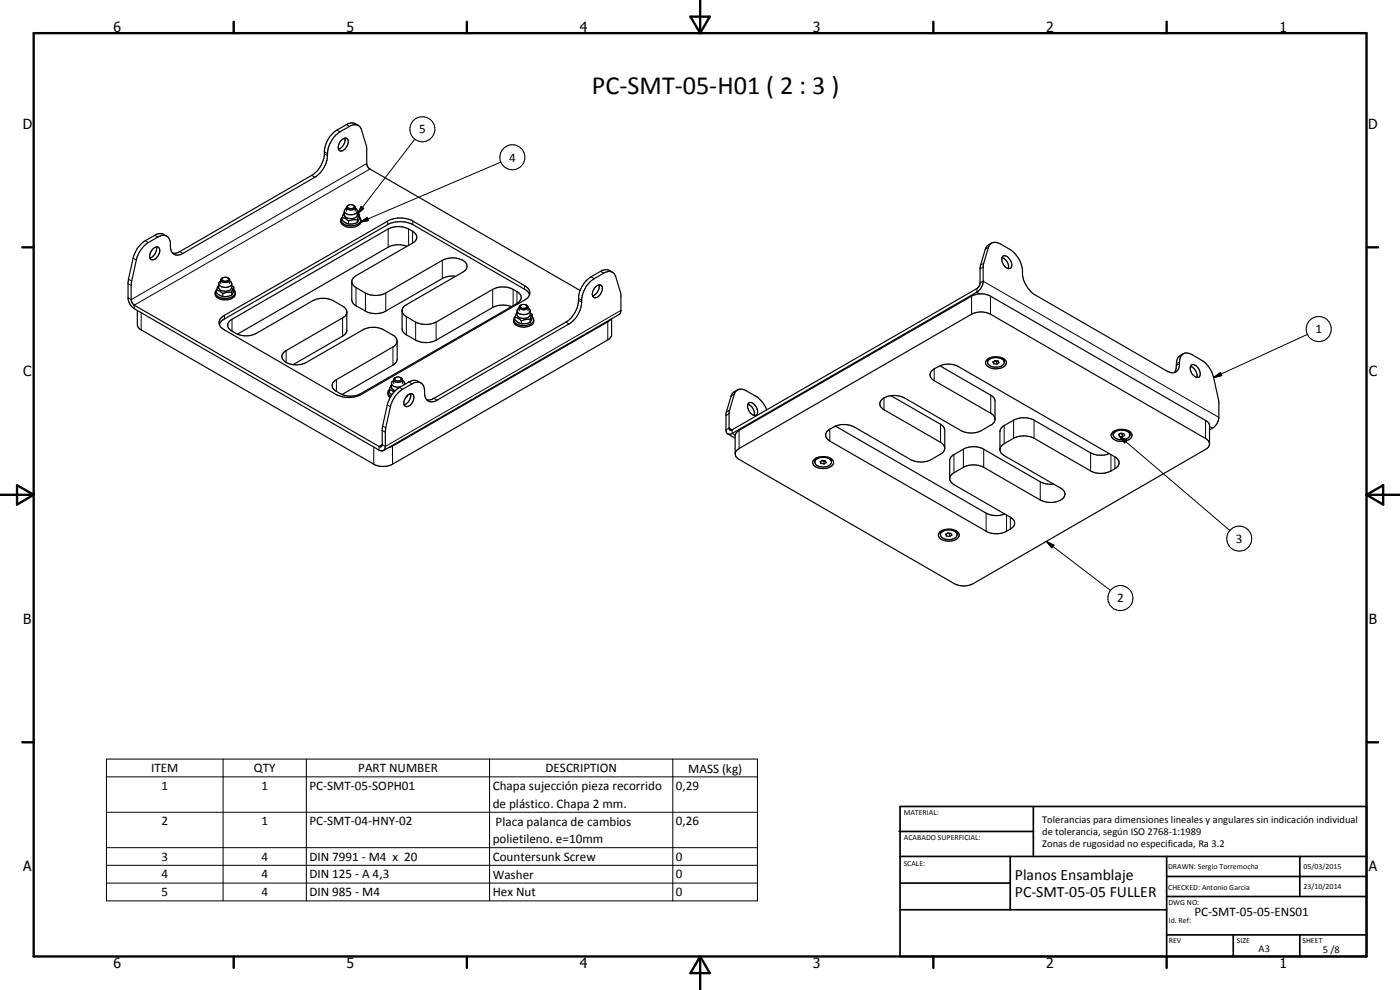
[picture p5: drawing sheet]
<svg xmlns="http://www.w3.org/2000/svg" width="420mm" height="297mm" viewBox="0 0 420 297" stroke-linecap="round" stroke-linejoin="round" font-family="sans-serif">
<g fill="none" stroke="#000" stroke-width=".35">
<path d="M107.6 37.6a2.89 2.89 0 0 0-3.6-.2l-2.9 1.6a8.5 8.5 0 0 0-3.8 8 8.4 8.4 0 0 1-3.8 5.6l-39.5 22.9-1.1 .4h-1.1M107.6 37.7l.9 1.3a19.1 19.1 0 0 1 1.6 10.3l.3 .7 .6 .7 63.1 36.5M107.6 37.7a2.66 2.66 0 0 0-2.7 .2l-2.8 1.6a8.9 8.9 0 0 0-3.9 8.1 8.6 8.6 0 0 1-3.7 5.6l-39.6 22.8a2.31 2.31 0 0 1-2.7 .3 2.31 2.31 0 0 1-1.1-2.5 2.45 2.45 0 0 0-2.2-3.2l-1.1 .3-3.3 1.9a8.5 8.5 0 0 0-3.6 5.2l-1.5 7.6v4.3l.1 .7 .6 .8 73.6 42.5a.59 .59 0 0 0 .7 .1 .59 .59 0 0 0 .3-.6 29.4 29.4 0 0 1 1.5-11.9 8.7 8.7 0 0 1 3.7-5.3l2.8-1.6a2.82 2.82 0 0 1 3.6 .3M102.3 42.2a1.17 1.17 0 0 1 1.1-.8 1.17 1.17 0 0 1 1.1 .9 3.1 3.1 0 0 1-2.2 3 1.6 1.6 0 0 1-.4-2.5zM103.5 41.4a2.98 2.98 0 0 1-2 3.3M45.9 74.7a1.15 1.15 0 0 1 1.7-.5 1.15 1.15 0 0 1 .2 1.7 2.23 2.23 0 0 1-2.5 2 2.2 2.2 0 0 1 .6-3.2zM46.9 74.1a3 3 0 0 1-1.9 3.3M50.1 70.9a2.93 2.93 0 0 0-3.7-.3l-2.8 1.6a8.3 8.3 0 0 0-3.6 5.3 29.3 29.3 0 0 0-1.4 12.9l.7 1.3 1 .9 73.4 42.4a1.17 1.17 0 0 0 1.4 .2 1.17 1.17 0 0 0 .5-1.3 31.3 31.3 0 0 1 1.6-11.9 8.4 8.4 0 0 1 3.6-5.2l2.8-1.6a2.25 2.25 0 0 1 2.5-.4 2.25 2.25 0 0 1 1.3 2.1v1a2.28 2.28 0 0 0 1.1 2.4 2.28 2.28 0 0 0 2.7-.2l39.6-22.9a8.7 8.7 0 0 0 3.9-8 8.2 8.2 0 0 1 3.6-5.6l2.9-1.6a2.59 2.59 0 0 1 2.6-.3M102.7 65.2l.8 .2 1.1 .9M102.7 65.2v.9l1 .7 .9 .4M102.7 65.2a1.51 1.51 0 0 0-.1 2 4.1 4.1 0 0 0 5.5 0l.2-1.2M103.3 63.8l-.6 1.4"/>
<path d="M104 62.2v1.1M104 62.5a.94 .94 0 0 0-.7 1.1 .94 .94 0 0 0 1 .7 2.27 2.27 0 0 0 3-.9M104.3 61.7l-.3 .6a1.54 1.54 0 0 0 2.6 0M104.6 66.3v.9M106.1 61.6l.5 .5v1.2M106.1 61.6a.58 .58 0 0 1 .2 .7 .58 .58 0 0 1-.7 .3 .84 .84 0 0 1-1.3-.8l.1-.1M106.1 61.6a1.42 1.42 0 0 0-1.7 .1M106.6 62.5l.7 .7v1.4a2.38 2.38 0 0 1-4-.1v-1.2M107.2 65.9l-2.6 .4M107.2 66.8l-1.3 .4h-1.3M107.2 65.9v.9M107.3 63.9l.6 .5"/>
<path d="M107.9 65.2a1.41 1.41 0 0 1 .2 1.5 1.41 1.41 0 0 1-1.2 .8 3.8 3.8 0 0 1-4.5-1.2l-.1-.2M107.9 64.4l-.7 1.5M107.9 64.4v.9l-.7 1.5M122.1 73.9a7 7 0 0 0-5.6 .3l-45.2 26M297.6 72.9l-1.2 .8-.7 1.1a20.8 20.8 0 0 0-1.6 10.6l-.9 1.2-73.5 42.3-.6 .1-.3-.4a18.8 18.8 0 0 1 1.7-10.6l.8-1M297.6 72.9a2.89 2.89 0 0 1 2.7 .3l2.8 1.6a8.8 8.8 0 0 1 3.8 8.1 8.7 8.7 0 0 0 3.7 5.6l39.6 22.8a2.25 2.25 0 0 0 2.5 .4 2.25 2.25 0 0 0 1.3-2.1 3.2 3.2 0 0 1 1.5-3.6l1.9 .2 3.2 1.9a8.4 8.4 0 0 1 3.6 5.2 31.1 31.1 0 0 1 1.6 12.2 4.5 4.5 0 0 1-1.6 2.8l-1.2 .7M297.6 72.9l-.9 1-1.6 5.4v5.4a4.5 4.5 0 0 1-1.9 2.9l-73.5 42.4a1.12 1.12 0 0 1-1.1 .2 1.12 1.12 0 0 1-.7-.9 19.7 19.7 0 0 1 1.6-10.8l.6-.8 1.2-.7M300.7 77.3a3 3 0 0 1 1.9 3.3M301 76.8a2.5 2.5 0 0 1 2.6 2.9 .85 .85 0 0 1-1.2 .8 2.69 2.69 0 0 1-1.4-3.7zM41.2 93.1v4.5l.9 1.2 70.1 40.5a6.1 6.1 0 0 0 5.6 0l64.9-37.5 .8-1.2v-5M65 87l1.2 .5 .7 .6M65 87v.9l1.9 1.1"/>
<path d="M65 87a1.79 1.79 0 0 0-.2 1.9 1.79 1.79 0 0 0 1.8 1 3.8 3.8 0 0 0 3.7-1l.3-1.1M65.6 85.6l-.6 1.4M66.2 84v1.1M66.2 84.2a.88 .88 0 0 0-.6 .8 .88 .88 0 0 0 .5 .9 2.69 2.69 0 0 0 3.4-.6M66.3 95.4l1-.8 49.1-28.3a8.1 8.1 0 0 1 7.5 0l33.5 19.4a2.3 2.3 0 0 1 1.6 2.2 2.3 2.3 0 0 1-1.6 2.1l-49 28.4a8.4 8.4 0 0 1-7.5 0l-33.6-19.4a2.2 2.2 0 0 1-1-3.6zM66.8 83.4l-.6 .6a1.59 1.59 0 0 0 2.5 .5l.2-.3M66.8 83.4l.7-.2 .9 .2M66.9 83.4a.57 .57 0 0 0-.2 .7 .57 .57 0 0 0 .7 .3 .85 .85 0 0 0 1.2-.8l-.2-.2M66.9 88.1v.9M68.4 83.4l.5 .5v1.2M68.9 84.2l.6 .8v1.4a2.35 2.35 0 0 1-3.9-.2v-1.1M69.5 87.7l-1.6 .1-1 .3"/>
<path d="M69.5 88.6l-1 .3-1.6 .1M69.5 87.7v.9M69.5 85.6l.7 .6M70.2 87a1.27 1.27 0 0 1 .3 1.3 1.27 1.27 0 0 1-1 .9 3.7 3.7 0 0 1-4.9-1.1v-.2M70.2 86.2l-.7 1.5M70.2 86.2l-.1 1.2-.6 1.2M104.1 93.9l-.4 .8-.9 .7-16.9 9.8a1.9 1.9 0 0 0-1.3 1.9 1.9 1.9 0 0 0 1.5 1.7 6.6 6.6 0 0 0 5.9-.1l17-9.8a6.8 6.8 0 0 1 6.1 0l3.2 1.9 .6 .7 .3 .9M105.6 84.5l.2 .8 .4 .6 3.5 2a6.7 6.7 0 0 0 6.1 0l16.9-9.8a6.2 6.2 0 0 1 7.2 .9 1.84 1.84 0 0 1-1 2.7l-16.9 9.7-1.1 1-.2 .6 .1 6.2 1.2 1.3 2.7 1.6a6.8 6.8 0 0 0 6.2 0l17-9.9a6.9 6.9 0 0 1 5.6-.2M105.6 84.5l.2-.8 .7-.8 17.3-10a1.88 1.88 0 0 0 1.3-1.7 1.88 1.88 0 0 0-1.3-1.8 7 7 0 0 0-7.3-.7l-46.9 27.1a1.87 1.87 0 0 0-1.3 1.8 1.87 1.87 0 0 0 1.3 1.8 6.9 6.9 0 0 0 7.3 .6l17-9.8a6.9 6.9 0 0 1 6.1 0l3.5 2.1 .5 .8 .1 6.3-.3 .5-1 .9-14.8 8.6M120.7 93.5l.9 1.3 3.1 1.8a6.9 6.9 0 0 0 6.2 0l17-9.8a6.9 6.9 0 0 1 8.4 1.9 1.91 1.91 0 0 1-1.2 2.4l-46.9 27a7.1 7.1 0 0 1-7.8-1.1 1.77 1.77 0 0 1 .6-3.1l17.3-10 .6-.7 .3-.8M136.8 82.9a6.6 6.6 0 0 0-4.1 .7l-16.9 9.7a6.5 6.5 0 0 1-6.1 0l-3.2-1.8-.7-.7-.2-.8v-5.5M154.2 96a2.32 2.32 0 0 0 2.8 2.2 2.98 2.98 0 0 0 3.2-1.8v-.4"/>
<path d="M154.5 95.2l1.5 .6 .5 .5M154.5 95.2a1.53 1.53 0 0 0 1 1.6l1 .4M154.6 95.1a1.37 1.37 0 0 0-.3 1.5 1.37 1.37 0 0 0 1.3 .9 3.5 3.5 0 0 0 4.6-1.4l-.4-1M155.2 93.7l-.7 1.5M155.8 92.2a1.54 1.54 0 0 0 2.7 0M155.8 92.2v1.1M155.8 92.4l-.5 .5-.1 .6a2.39 2.39 0 0 0 3.9-.2M156.2 91.7l.6-.3 1.3 .2a.57 .57 0 0 1 0 .7 .57 .57 0 0 1-.7 .2 .77 .77 0 0 1-.9 0 .77 .77 0 0 1-.3-.8zM156.4 91.5l-.6 .7M156.5 96.3v.9M157.9 91.5l.2 .1M158.1 91.6l.4 .5v1.2"/>
<path d="M158.5 92.4l.6 .7v1.3a2.28 2.28 0 0 1-3.2 .9l-.7-.7v-1.3M158.9 88.4l-.2-.6-.9-.8-33.9-19.6a8.4 8.4 0 0 0-7.5 0l-49.4 28.5-1.2 1.4M159.1 95.8l-1.6 .1-1 .4M159.1 96.7l-1 .4-1.6 .1M159.1 95.8v.9M159.1 93.9l.7 .5M159.8 94.4l-.7 1.4M159.8 94.4v.8l-.7 1.5M178.8 86a1.09 1.09 0 0 1 1-.6 1.09 1.09 0 0 1 1 .7 2.5 2.5 0 0 1-2.6 3.1 2.25 2.25 0 0 1 .6-3.2zM179.7 85.5a2.88 2.88 0 0 1-1.9 3.3M183.2 95.8l-.8 .8-64.6 37.3-1.3 .4M183.8 81.7l.5 .4 .5 .9a19.2 19.2 0 0 1 1.5 10.6l-.5 .8-70.7 40.8"/>
<path d="M183.8 81.7a2.84 2.84 0 0 0-3.2-.5l-3.2 1.9a8.4 8.4 0 0 0-3.8 7.5l-.5 2-.7 1.5-1 1.3-1.1 1-40.1 23.1-.7 .4-1.4 .1M116.4 117.8l.1 .9 .6 .6M116.9 116.9a1.24 1.24 0 0 0 .4 2.1M116.9 116.9v.9l.7 .6M116.9 116.9l1.4 .7M117.5 115.3l.7 .7 1 .2 1-.1M117.5 115.5l-.6 1.4M118.1 114.2l-.6 .5v1.7l.4 .5 .7 .3M118.5 113.4l-.4 .4v1.3M118.7 113.3l-.2 .1M119.2 102.4v5.4l-.4 1.1-.9 .7-15.3 8.8M120.2 113.3l.6 .7"/>
<path d="M120.2 113.3l.3 .4a1.08 1.08 0 0 1-1.1 .6 1.08 1.08 0 0 1-1-.8l.1-.1M120.2 113.3l-.9-.2-.8 .3M120.8 114a1.65 1.65 0 0 1-2.7 .1M120.8 114v1.1M120.8 114.2l.6 .9M121.4 115.1l-.1 .3M121.4 115.1v.3M122.2 118.7a1.08 1.08 0 0 1 1.5-.5 1.08 1.08 0 0 1 .5 1.4 2.18 2.18 0 0 1-2.6 2.3 2.2 2.2 0 0 1 .6-3.2zM122.4 118.5l-.7 .8M123.2 118.2a2.99 2.99 0 0 1-1.9 3.3M221.3 117l1.2-.2 1.5 .5a11.7 11.7 0 0 1 4.4 2.9l1.2 1.8 .5 1M267.4 118.7l15.5 9 .4 .5 .2 .9v5.4"/>
<path d="M282.1 109.8l15.2 8.8 1.1 .9 .2 .6-.1 6.3-.8 1-3.2 1.8a6.8 6.8 0 0 1-6.1 0l-17-9.8a5.7 5.7 0 0 0-7.2 1.1l-.1 1.2 .9 1 17.3 10 .8 .7 .4 1.1M296.1 108.1a4.2 4.2 0 0 1 5.9 .3 1.93 1.93 0 0 1-2.2 2.2 3.5 3.5 0 0 1-4-1.6zM296.9 107.4l-.5 .5v.8M298.2 109.1l-.2-.5 .7-.4 .9 .1 .2 .6-.6 .4M298.2 108.5v.6M298.2 109.1l1 .2M298.5 108.3l.7 .2M299.2 108.5v.8M299.3 108.3l-.1 .2M300.9 107.4l.2 .2M301.1 107.6a1.61 1.61 0 0 1 0 1.8 1.61 1.61 0 0 1-1.6 .8h-1.1a2.03 2.03 0 0 1-2-1.5M301.4 108.6a2.94 2.94 0 0 0-4.3-.9l-.6 .5-.1 .5"/>
<path d="M355.1 106.2l-1 .5a2.94 2.94 0 0 0-1.1 3l-.1 1.2-.5 .9M357.3 109.9a2.97 2.97 0 0 1 1.9 3.4M357.5 109.6a1.64 1.64 0 0 1 2.3 1.2 1.8 1.8 0 0 1-.2 2.4 2.62 2.62 0 0 1-2.1-3.6zM218.4 130.2l2.2 1.3M221.1 129.8l.7-.7 69.8-40.2a5.9 5.9 0 0 1 5.7 0l64.8 37.4 .5 .4 .4 .8v5.8l-.3 .9-.9 .6-69.8 40.3a6.2 6.2 0 0 1-5.6 0l-64.6-37.3a1.64 1.64 0 0 1-1.1-1.5l-.1-5.5zM224.4 121.3a2.88 2.88 0 0 1 1.9 3.3M224.6 121a1.67 1.67 0 0 1 2.4 1.2l.4 .9v.9a1.13 1.13 0 0 1-2 .1 2.54 2.54 0 0 1-.8-3.1zM244.2 138a4.3 4.3 0 0 1 5.9 .3 1.74 1.74 0 0 1-1.7 2.1 3.4 3.4 0 0 1-4.5-1.4zM244.5 138.4a3.2 3.2 0 0 1 5-.1v.3M245.1 137.4a1.6 1.6 0 0 0-.3 1.9 1.6 1.6 0 0 0 1.7 .8 2.68 2.68 0 0 0 3-1.3v-.9l-.5-.5M246.4 139.1l-.3-.6 .7-.4 .9 .2 .3 .5-.7 .4M246.4 138.4v.7"/>
<path d="M246.4 139.1l.9 .1M246.6 138.2l.7 .2M247.3 138.4v.8M247.5 138.2l-.2 .2M250.7 127.8l45.2 26.2a6.9 6.9 0 0 0 5.7 .2M283.5 134.5l-.2 .8-.7 .8-3.2 1.8a6.8 6.8 0 0 1-6.1 0l-16.9-9.8a6.8 6.8 0 0 0-8.5 1.9 1.9 1.9 0 0 0 1.1 2.3l46.9 27.1a6.5 6.5 0 0 0 5.8 .2l1.5-.9a1.87 1.87 0 0 0 1.3-1.7 1.87 1.87 0 0 0-1.3-1.8l-16.9-9.8-.9-.7-.4-.8v-6l1-1.3 3.1-1.8a6.3 6.3 0 0 1 6.1 0l17 9.8a6.7 6.7 0 0 0 4 .6M298.6 125.5l-.4-.8-.9-.7-16.9-9.8a1.88 1.88 0 0 1-1.3-1.8 1.88 1.88 0 0 1 1.3-1.7 7.1 7.1 0 0 1 7.3-.7l46.9 27.1a1.87 1.87 0 0 1 1.3 1.8 1.87 1.87 0 0 1-1.3 1.7 6.9 6.9 0 0 1-7.3 .7l-17-9.8a6.9 6.9 0 0 0-6.1 0l-3.2 1.8-.5 .5-.4 1.1M300.1 134.9l.4 1.1 .9 .7 16.9 9.8a1.9 1.9 0 0 1 1.3 1.9 1.9 1.9 0 0 1-1.4 1.7 6.8 6.8 0 0 1-6-.1l-17-9.8a6.7 6.7 0 0 0-6.1 0l-3.1 1.9-1 1.2M300.1 134.9l.1-6 .8-1 3.2-1.8a6.8 6.8 0 0 1 6.1 0l17 9.8a6.6 6.6 0 0 0 5.6 .2M334 129.6a4.2 4.2 0 0 1 5.6 .6 1.9 1.9 0 0 1-2 2.1 3.3 3.3 0 0 1-4.1-1.5zM334.6 129.2l-.4 .5-.1 .8M335.9 130.9l-.2-.6 .7-.3 .9 .1 .2 .5-.7 .5"/>
<path d="M335.9 130.2v.7M335.9 130.9l.9 .2M336.2 130.1l.6 .1M336.8 130.2v.9M337 130.1l-.2 .1M338.6 129.2a1.47 1.47 0 0 1 .4 1.7 1.47 1.47 0 0 1-1.4 .9 2.77 2.77 0 0 1-3.5-1.3 2.97 2.97 0 0 1 4.9-.5l.1 .4M363 133.1l-.3-.9-.9-.6-64.5-37.3a6.2 6.2 0 0 0-5.7 0l-69.8 40.3a1.65 1.65 0 0 0-1.1 1.5M281.9 159.8a4.2 4.2 0 0 1 5.9 .3 2.18 2.18 0 0 1-2.5 2.2 3.1 3.1 0 0 1-3.7-1.6zM282.5 159.8a3.1 3.1 0 0 1 4.8 .6 2.5 2.5 0 0 1-3.4 1.4 1.35 1.35 0 0 1-1.3-.6 1.35 1.35 0 0 1-.1-1.4zM282.8 159.2l-.5 .7-.1 .5M286.7 159.2l.5 .5 .1 .7M284 160.8l-.2-.5 .7-.4 .9 .2 .3 .5-.7 .4"/>
<path d="M284 160.1v.7M284 160.8l1 .2M284.3 160l.7 .1M285 160.1v.9M285.2 160l-.2 .1"/>
</g>
<g fill="none" stroke="#000" stroke-width=".3">
<path d="M101.1 39l1 .5M104 37.4l.9 .5M93.5 52.6l1 .6M97.4 45.6l.9 .5M97.4 46.1l.9 .6M110.1 49.1l-70.7 40.8-1-.5M111 50.7l-70.7 40.9v1M124.5 41.7l-17.3 22.6M150.3 48.6l-42.2 18.1M40 77.5l.9 .5M43.6 72.2l.9 .6M46.4 70.6l1 .5"/>
<path d="M54 75.5l.9 .5M108.1 66.7l2.1-1.5 .4 1zM108.4 62l.8 .6-2 1.7zM116.4 66.3v1.1M116.5 68.7v5.5M122.6 68.7v4.9M123.8 69.4v3.5M123.9 66.3v1.1M132.7 78.1v5.5M295.2 79l-.9 .5M296.6 74.3l-.9 .5M38.4 85.1l1 .5"/>
<path d="M38.6 83.8l.9 .5M42.4 93.9v5.1M67.3 94.6v1.1M69.6 95.8v3.6M102.8 95.4v5.4M106.8 86.3v5.4M109.7 87.9v5.4M115.8 87.9v5.4M122 95v5.5M124.7 96.6v5.5M130.9 96.6v5.5M147.9 86.8v5.4"/>
<path d="M154 86.8v4.9M155.1 87.5v3.6M157.4 85.7v1.1M169.8 96.6l1 .6M173.6 89.6l1 .5M173.6 90.1l1 .6M177.4 83.1l.9 .5M180.2 81.4l1 .6M182.4 96.6v5.4M186.3 93.1l-70.7 40.8-.9-.5-1 .5v1.1M291.6 88.9v5.4M293.2 86.6v1l.9 .6"/>
<path d="M294.1 84.9l1-.5 70.7 40.8M295.1 80.1l-1 .5M297.3 88.9v5.4M85.9 105.2v3.5M101 113.9v3.5M117.9 104.1v5.5M119.9 116.2l.9 .6M122.7 114.6l.9 .6M130.2 119.5l1 .6M220.4 118.3l-1 .5M265.3 119.4v3.5M280.4 110.7v3.5"/>
<path d="M297.3 118.6v5.4M354 108.6l-1 .5M354 109.1l-1 .6M364.2 113.3l2.1-1.5 .4 .9zM392.4 100.3l-28.2 13M112.2 134.1v5.2M114.7 129.2l.9 .5M114.8 127.8l1 .6M116.2 121.5l1 .5M117.8 133.9v5.4M217.9 128.9l.9-.5 .9 .5v1.1l1 .6M218.8 124.1l-.9 .6"/>
<path d="M219 123l-1 .6M221.8 129.1v5.5M249 128.8v3.5M282.3 127.3v5.4M286.3 136.4v5.5M289.1 134.8v5.4M295.2 134.8v5.4M301.4 127.7v5.4M304.2 126.1v5.4M310.3 126.1v5.4M327.3 135.9v5.4M333.4 136.4v4.9"/>
<path d="M334.6 137.1v3.5M335.9 130.9l2.2 1.2-.6 .8zM335.9 130.9l33.2 28.3M361.8 126.2v5.4M363 127.9l.9 .6M295.9 154v5.4M302.1 154.5v4.9M303.2 155.2v3.5M312.2 144.6v5.4M314 162.4l2.3 1.2-.6 .8zM314 162.4l19.3 14.8M32 227.8h195.3v42.5h-195.3z"/>
<path d="M32 233.1h195.3M67 227.8v42.5M91.9 227.8v42.5M146.9 227.8v42.5M201.9 227.8v42.5M32 243.7h195.3M32 254.3h195.3M32 259.6h195.3M32 265h195.3"/>
<circle cx="126.8" cy="38.8" r="3.8"/>
<circle cx="153.8" cy="47.2" r="3.8"/>
<circle cx="395.8" cy="98.7" r="3.7"/>
<circle cx="336.2" cy="179.4" r="3.7"/>
<circle cx="371.9" cy="161.6" r="3.7"/>
</g>
<g fill="none" stroke="#000" stroke-width=".71">
<path d="M10.1 9.9h400v277.1h-400zM70.1 6.5v3.4M140.1 6.5v3.4M207.2 5h5.8l-2.9 4.9zM210.1 0v9.9M280.1 6.5v3.4M350.1 6.5v3.4M6.7 74.2h3.4M410.1 74.2h3.5M.1 148.5h10M5.1 145.6l5 2.9-5 2.9zM410.1 148.5h10"/>
<path d="M410.1 148.5l5-2.9v5.8zM6.7 222.7h3.4M410.1 222.7h3.5M70.1 287v3.4M140.1 287v3.4M210.1 287v10M210.1 287l2.9 5h-5.8zM280.1 287v3.4M350.1 287v3.4"/>
</g>
<g fill="none" stroke="#000" stroke-width=".51">
<path d="M269.8 249.5h40.3M270.1 242h140v45h-140zM270.1 257h140M303.2 257v16M310.1 242v15M350.1 257v30M390.1 257v12M270.1 265h33.1M270.1 273h80M350.1 269h60M350.1 263h60M350.1 280.5h60"/>
<path d="M370.1 280.5v6.5M390.1 280.5v6.5"/>
</g>
<path d="M108.4 62l.8 .6-2 1.7zM108.1 66.7l2.1-1.5 .4 1zM364.2 113.3l2.1-1.5 .4 .9zM335.9 130.9l2.2 1.2-.6 .8zM314 162.4l2.3 1.2-.6 .8z" fill="#000"/>
<text font-size="7.9" x="177.6" y="28.2">PC-SMT-05-H01 ( 2 : 3 )</text>
<g font-size="4.7">
<text x="304.6" y="263.9">Planos Ensamblaje</text>
<text x="304.6" y="269.3">PC-SMT-05-05 FULLER</text>
</g>
<g font-size="4.2">
<text x="34" y="9.6">6</text>
<text x="104" y="9.6">5</text>
<text x="174" y="9.6">4</text>
<text x="244" y="9.6">3</text>
<text x="314" y="9.6">2</text>
<text x="384" y="9.6">1</text>
<text x="6.8" y="38.7">D</text>
<text x="410.6" y="38.7">D</text>
<text x="7" y="112.9">C</text>
<text x="410.8" y="112.9">C</text>
<text x="7" y="187.1">B</text>
<text x="410.8" y="187.1">B</text>
<text x="7" y="261.4">A</text>
<text x="410.8" y="261.4">A</text>
<text x="34" y="290.4">6</text>
<text x="104" y="290.4">5</text>
<text x="174" y="290.4">4</text>
<text x="244" y="290.4">3</text>
<text x="314" y="290.4">2</text>
<text x="384" y="290.4">1</text>
</g>
<g font-size="3.9">
<text x="125.8" y="40">5</text>
<text x="152.8" y="48.5">4</text>
<text x="394.8" y="100">1</text>
<text x="370.9" y="162.9">3</text>
<text x="335.3" y="180.7">2</text>
<text x="45.4" y="231.7">ITEM</text>
<text x="76.2" y="231.7">QTY</text>
<text x="107.5" y="231.7">PART NUMBER</text>
<text x="163.7" y="231.7">DESCRIPTION</text>
<text x="206.6" y="231.8">MASS (kg)</text>
<text x="48.5" y="237">1</text>
<text x="78.5" y="237">1</text>
<text x="92.9" y="237">PC-SMT-05-SOPH01</text>
<text x="147.9" y="237.1">Chapa sujección pieza recorrido</text>
<text x="202.8" y="237">0,29</text>
<text x="147.9" y="242.4">de plástico. Chapa 2 mm.</text>
<text x="48.5" y="247.6">2</text>
<text x="78.5" y="247.6">1</text>
<text x="92.9" y="247.6">PC-SMT-04-HNY-02</text>
<text x="148.7" y="247.7">Placa palanca de cambios</text>
<text x="202.8" y="247.6">0,26</text>
<text x="147.9" y="253">polietileno. e=10mm</text>
<text x="48.5" y="258.3">3</text>
<text x="48.5" y="263.6">4</text>
<text x="78.5" y="258.2">4</text>
<text x="78.5" y="263.6">4</text>
<text x="92.9" y="258.3">DIN 7991 - M4 x 20</text>
<text x="92.9" y="263.6">DIN 125 - A 4,3</text>
<text x="147.9" y="258.4">Countersunk Screw</text>
<text x="147.9" y="263.7">Washer</text>
<text x="202.8" y="258.3">0</text>
<text x="202.8" y="263.6">0</text>
<text x="48.5" y="268.9">5</text>
<text x="78.5" y="268.9">4</text>
<text x="92.9" y="268.9">DIN 985 - M4</text>
<text x="147.9" y="268.9">Hex Nut</text>
<text x="202.8" y="268.9">0</text>
<text x="358.5" y="275">PC-SMT-05-05-ENS01</text>
</g>
<g font-size="3.1">
<text x="312.7" y="246.8">Tolerancias para dimensiones lineales y angulares sin indicación individual</text>
<text x="312.7" y="250.4">de tolerancia, según ISO 2768-1:1989</text>
<text x="312.7" y="254">Zonas de rugosidad no especificada, Ra 3.2</text>
<text x="377.7" y="285.6">A3</text>
<text x="397" y="285.9">5 /8</text>
</g>
<g font-size="2.4">
<text x="271.2" y="244.4">MATERIAL:</text>
<text x="271.3" y="252">ACABADO SUPERFICIAL:</text>
<text x="271.2" y="259.7">SCALE:</text>
<text x="350.6" y="260.8">DRAWN: Sergio Torremocha</text>
<text x="391.2" y="260.6">05/03/2015</text>
<text x="350.6" y="267">CHECKED: Antonio Garcia</text>
<text x="391.2" y="266.7">23/10/2014</text>
<text x="350.6" y="271.4">DWG NO:</text>
<text x="350.8" y="276.9">Id. Ref:</text>
<text x="350.8" y="282.8">REV</text>
<text x="371.2" y="282.9">SIZE</text>
<text x="390.9" y="282.9">SHEET</text>
</g>
</svg>
